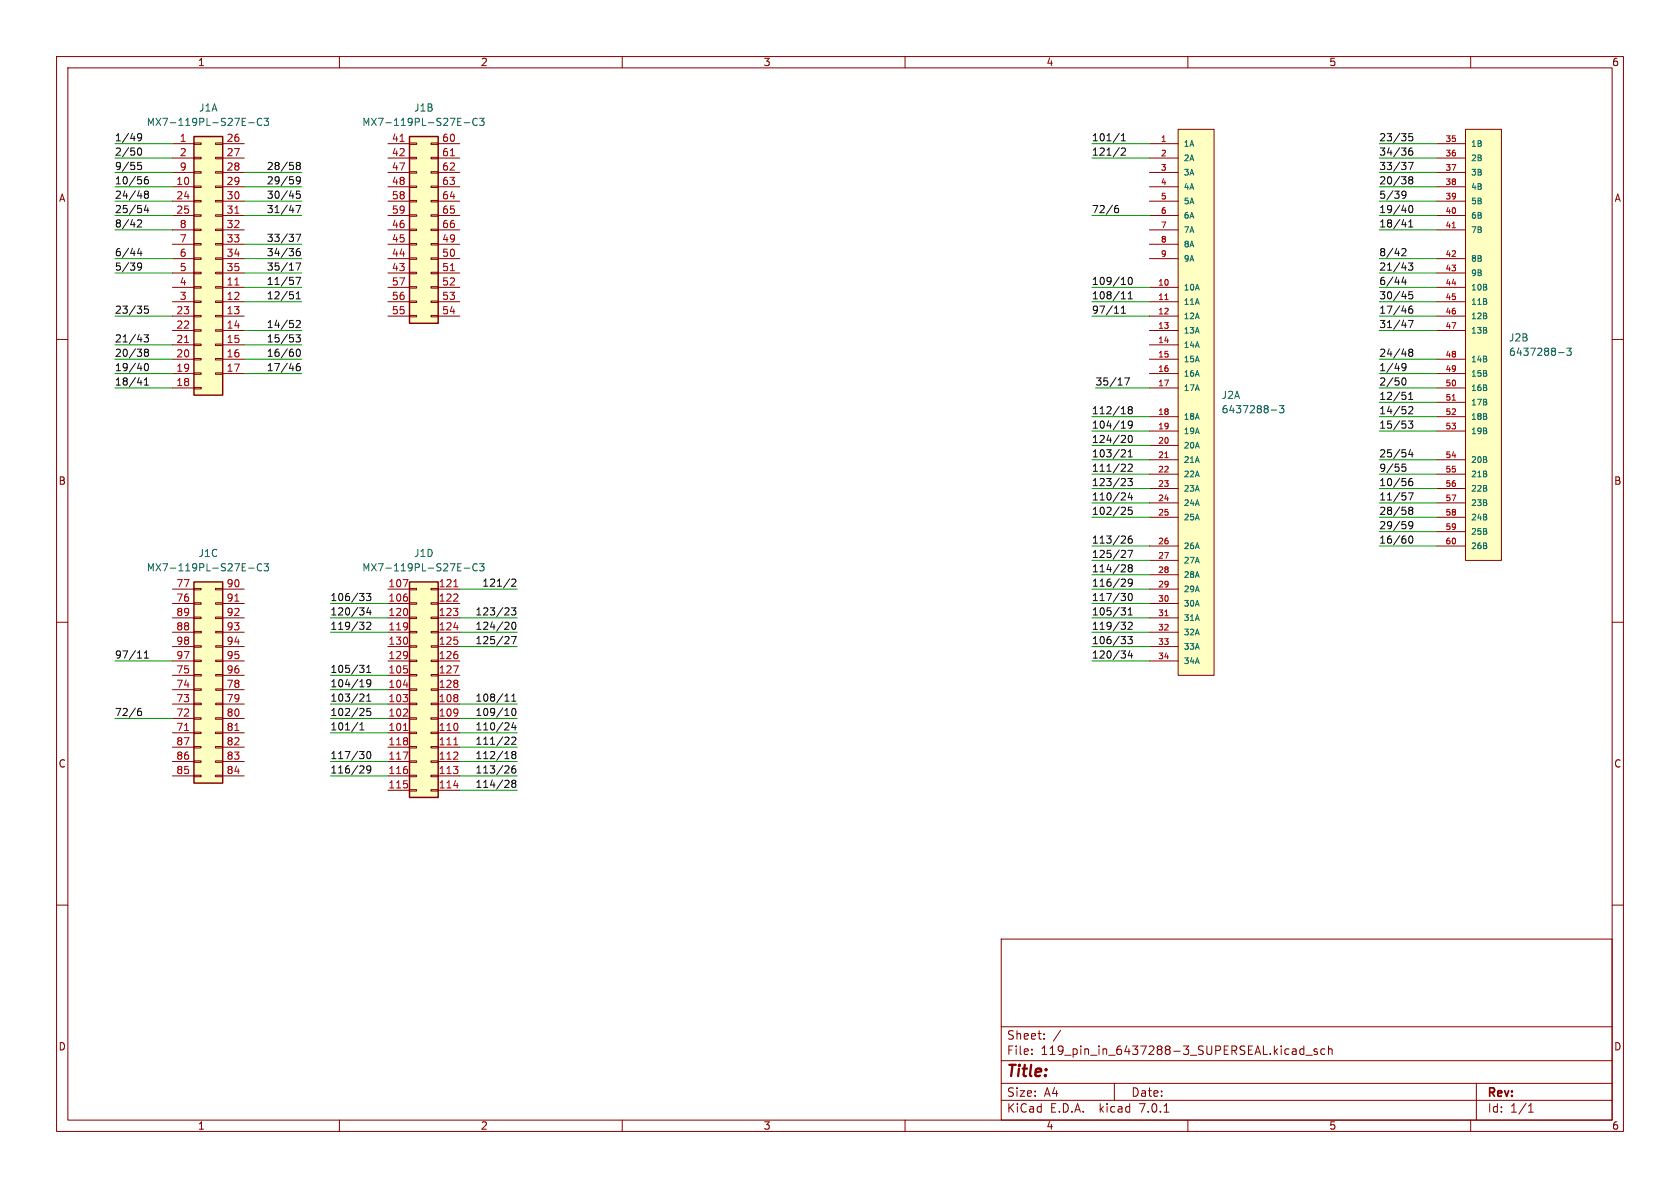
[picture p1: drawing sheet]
<svg xmlns="http://www.w3.org/2000/svg" width="297mm" height="210mm" viewBox="0 0 297 210" stroke-linecap="round" stroke-linejoin="round" font-family="sans-serif">
<g fill="none" stroke="#840000" stroke-width=".18">
<path d="M10 10h277v190h-277zM12 12h273v186h-273zM60 10v2M110 10v2M160 10v2M210 10v2M260 10v2M30.5 25.4h3.8M30.5 27.9h3.8M30.5 30.5h3.8M30.5 33h3.8M30.5 35.6h3.8"/>
<path d="M30.5 38.1h3.8M34.3 38h1.3v.2h-1.3zM34.3 35.4h1.3v.3h-1.3zM34.3 32.9h1.3v.2h-1.3zM34.3 30.4h1.3v.2h-1.3zM34.3 27.8h1.3v.3h-1.3zM34.3 25.3h1.3v.2h-1.3zM38.1 38h1.3v.2h-1.3zM38.1 35.4h1.3v.3h-1.3zM38.1 32.9h1.3v.2h-1.3zM38.1 30.4h1.3v.2h-1.3zM38.1 27.8h1.3v.3h-1.3z"/>
<path d="M38.1 25.3h1.3v.2h-1.3zM39.4 25.4h3.8M39.4 27.9h3.8M39.4 30.5h3.8M39.4 33h3.8M39.4 35.6h3.8M39.4 38.1h3.8M68.6 25.4h3.8M68.6 27.9h3.8M68.6 30.5h3.8M68.6 33h3.8M68.6 35.6h3.8"/>
<path d="M68.6 38.1h3.8M72.4 38h1.3v.2h-1.3zM72.4 35.4h1.3v.3h-1.3zM72.4 32.9h1.3v.2h-1.3zM72.4 30.4h1.3v.2h-1.3zM72.4 27.8h1.3v.3h-1.3zM72.4 25.3h1.3v.2h-1.3zM76.2 38h1.3v.2h-1.3zM76.2 35.4h1.3v.3h-1.3zM76.2 32.9h1.3v.2h-1.3zM76.2 30.4h1.3v.2h-1.3zM76.2 27.8h1.3v.3h-1.3z"/>
<path d="M76.2 25.3h1.3v.2h-1.3zM77.5 25.4h3.8M77.5 27.9h3.8M77.5 30.5h3.8M77.5 33h3.8M77.5 35.6h3.8M77.5 38.1h3.8M203.2 25.4h5.1M203.2 27.9h5.1M203.2 30.5h5.1M203.2 33h5.1M203.2 35.6h5.1"/>
<path d="M203.2 38.1h5.1M208.3 22.9h6.3v96.5h-6.3zM254 25.4h5.1M254 27.9h5.1M254 30.5h5.1M254 33h5.1M254 35.6h5.1M254 38.1h5.1M259.1 22.9h6.3v76.2h-6.3zM10 60h2M30.5 50.8h3.8M30.5 53.3h3.8"/>
<path d="M30.5 55.9h3.8M30.5 58.4h3.8M30.5 40.6h3.8M30.5 43.2h3.8M30.5 45.7h3.8M30.5 48.3h3.8M34.3 58.3h1.3v.2h-1.3zM34.3 55.8h1.3v.2h-1.3zM34.3 53.2h1.3v.3h-1.3zM34.3 50.7h1.3v.2h-1.3zM34.3 48.1h1.3v.3h-1.3zM34.3 45.6h1.3v.2h-1.3z"/>
<path d="M34.3 43.1h1.3v.2h-1.3zM34.3 40.5h1.3v.3h-1.3zM38.1 58.3h1.3v.2h-1.3zM38.1 55.8h1.3v.2h-1.3zM38.1 53.2h1.3v.3h-1.3zM38.1 50.7h1.3v.2h-1.3zM38.1 48.1h1.3v.3h-1.3zM38.1 45.6h1.3v.2h-1.3zM38.1 43.1h1.3v.2h-1.3zM38.1 40.5h1.3v.3h-1.3zM39.4 50.8h3.8M39.4 53.3h3.8"/>
<path d="M39.4 55.9h3.8M39.4 58.4h3.8M39.4 40.6h3.8M39.4 43.2h3.8M39.4 45.7h3.8M39.4 48.3h3.8M68.6 50.8h3.8M68.6 53.3h3.8M68.6 55.9h3.8M68.6 40.6h3.8M68.6 43.2h3.8M68.6 45.7h3.8"/>
<path d="M68.6 48.3h3.8M72.4 55.8h1.3v.2h-1.3zM72.4 53.2h1.3v.3h-1.3zM72.4 50.7h1.3v.2h-1.3zM72.4 48.1h1.3v.3h-1.3zM72.4 45.6h1.3v.2h-1.3zM72.4 43.1h1.3v.2h-1.3zM72.4 40.5h1.3v.3h-1.3zM76.2 55.8h1.3v.2h-1.3zM76.2 53.2h1.3v.3h-1.3zM76.2 50.7h1.3v.2h-1.3zM76.2 48.1h1.3v.3h-1.3z"/>
<path d="M76.2 45.6h1.3v.2h-1.3zM76.2 43.1h1.3v.2h-1.3zM76.2 40.5h1.3v.3h-1.3zM77.5 50.8h3.8M77.5 53.3h3.8M77.5 55.9h3.8M77.5 40.6h3.8M77.5 43.2h3.8M77.5 45.7h3.8M77.5 48.3h3.8M203.2 50.8h5.1M203.2 53.3h5.1"/>
<path d="M203.2 55.9h5.1M203.2 58.4h5.1M203.2 40.6h5.1M203.2 43.2h5.1M203.2 45.7h5.1M254 50.8h5.1M254 53.3h5.1M254 55.9h5.1M254 58.4h5.1M254 40.6h5.1M254 45.7h5.1M254 48.3h5.1"/>
<path d="M285 60h2M30.5 61h3.8M30.5 63.5h3.8M30.5 66h3.8M30.5 68.6h3.8M34.3 65.9h1.3v.3h-1.3zM34.3 63.4h1.3v.2h-1.3zM34.3 60.8h1.3v.3h-1.3zM34.3 68.5h1.3v.2h-1.3zM38.1 65.9h1.3v.3h-1.3zM38.1 63.4h1.3v.2h-1.3zM38.1 60.8h1.3v.3h-1.3z"/>
<path d="M39.4 61h3.8M39.4 63.5h3.8M39.4 66h3.8M203.2 61h5.1M203.2 63.5h5.1M203.2 66h5.1M203.2 68.6h5.1M203.2 73.7h5.1M203.2 76.2h5.1M203.2 78.7h5.1M254 63.5h5.1M254 66h5.1"/>
<path d="M254 68.6h5.1M254 73.7h5.1M254 76.2h5.1M254 71.1h5.1M203.2 81.3h5.1M203.2 83.8h5.1M203.2 86.4h5.1M203.2 88.9h5.1M203.2 91.4h5.1M203.2 96.5h5.1M203.2 99.1h5.1M254 81.3h5.1"/>
<path d="M254 83.8h5.1M254 86.4h5.1M254 88.9h5.1M254 91.4h5.1M254 96.5h5.1M254 94h5.1M10 110h2M30.5 104.1h3.8M30.5 106.7h3.8M30.5 109.2h3.8M30.5 111.8h3.8M30.5 114.3h3.8"/>
<path d="M30.5 116.8h3.8M30.5 119.4h3.8M34.3 109.1h1.3v.2h-1.3zM34.3 106.6h1.3v.2h-1.3zM34.3 104h1.3v.3h-1.3zM34.3 119.2h1.3v.3h-1.3zM34.3 116.7h1.3v.2h-1.3zM34.3 114.2h1.3v.2h-1.3zM34.3 111.6h1.3v.3h-1.3zM38.1 109.1h1.3v.2h-1.3zM38.1 106.6h1.3v.2h-1.3zM38.1 104h1.3v.3h-1.3z"/>
<path d="M38.1 119.2h1.3v.3h-1.3zM38.1 116.7h1.3v.2h-1.3zM38.1 114.2h1.3v.2h-1.3zM38.1 111.6h1.3v.3h-1.3zM39.4 104.1h3.8M39.4 106.7h3.8M39.4 109.2h3.8M39.4 111.8h3.8M39.4 114.3h3.8M39.4 116.8h3.8M39.4 119.4h3.8M68.6 104.1h3.8"/>
<path d="M68.6 106.7h3.8M68.6 109.2h3.8M68.6 111.8h3.8M68.6 114.3h3.8M68.6 116.8h3.8M68.6 119.4h3.8M72.4 109.1h1.3v.2h-1.3zM72.4 106.6h1.3v.2h-1.3zM72.4 104h1.3v.3h-1.3zM72.4 119.2h1.3v.3h-1.3zM72.4 116.7h1.3v.2h-1.3zM72.4 114.2h1.3v.2h-1.3z"/>
<path d="M72.4 111.6h1.3v.3h-1.3zM76.2 109.1h1.3v.2h-1.3zM76.2 106.6h1.3v.2h-1.3zM76.2 104h1.3v.3h-1.3zM76.2 119.2h1.3v.3h-1.3zM76.2 116.7h1.3v.2h-1.3zM76.2 114.2h1.3v.2h-1.3zM76.2 111.6h1.3v.3h-1.3zM77.5 104.1h3.8M77.5 106.7h3.8M77.5 109.2h3.8M77.5 111.8h3.8"/>
<path d="M77.5 114.3h3.8M77.5 116.8h3.8M77.5 119.4h3.8M203.2 101.6h5.1M203.2 104.1h5.1M203.2 106.7h5.1M203.2 109.2h5.1M203.2 111.8h5.1M203.2 114.3h5.1M203.2 116.8h5.1M285 110h2M30.5 129.5h3.8"/>
<path d="M30.5 127h3.8M30.5 124.5h3.8M30.5 121.9h3.8M30.5 132.1h3.8M30.5 134.6h3.8M30.5 137.2h3.8M34.3 137h1.2v.3h-1.2zM34.3 134.5h1.2v.3h-1.2zM34.3 132h1.2v.2h-1.2zM34.3 129.4h1.2v.3h-1.2zM34.3 126.9h1.2v.2h-1.2zM34.3 124.3h1.3v.3h-1.3z"/>
<path d="M34.3 121.8h1.3v.2h-1.3zM38.1 137h1.3v.3h-1.3zM38.1 134.5h1.3v.3h-1.3zM38.1 132h1.3v.2h-1.3zM38.1 129.4h1.3v.3h-1.3zM38.1 126.9h1.3v.2h-1.3zM38.1 124.3h1.3v.3h-1.3zM38.1 121.8h1.3v.2h-1.3zM39.4 129.5h3.8M39.4 127h3.8M39.4 124.5h3.8M39.4 121.9h3.8"/>
<path d="M39.4 132.1h3.8M39.4 134.6h3.8M39.4 137.2h3.8M68.6 129.5h3.8M68.6 127h3.8M68.6 124.5h3.8M68.6 121.9h3.8M68.6 132.1h3.8M68.6 134.6h3.8M68.6 137.2h3.8M68.6 139.7h3.8M72.4 139.6h1.2v.2h-1.2z"/>
<path d="M72.4 137h1.2v.3h-1.2zM72.4 134.5h1.2v.3h-1.2zM72.4 132h1.2v.2h-1.2zM72.4 129.4h1.2v.3h-1.2zM72.4 126.9h1.2v.2h-1.2zM72.4 124.3h1.3v.3h-1.3zM72.4 121.8h1.3v.2h-1.3zM76.2 139.6h1.3v.2h-1.3zM76.2 137h1.3v.3h-1.3zM76.2 134.5h1.3v.3h-1.3zM76.2 132h1.3v.2h-1.3zM76.2 129.4h1.3v.3h-1.3z"/>
<path d="M76.2 126.9h1.3v.2h-1.3zM76.2 124.3h1.3v.3h-1.3zM76.2 121.8h1.3v.2h-1.3zM77.5 129.5h3.8M77.5 127h3.8M77.5 124.5h3.8M77.5 121.9h3.8M77.5 132.1h3.8M77.5 134.6h3.8M77.5 137.2h3.8M77.5 139.7h3.8M10 160h2"/>
<path d="M285 160h2M177 166h108v32h-108zM60 198v2M110 198v2M160 198v2M177 194.5h108M177 191.5h108M177 187.5h108M177 181.5h108M182.4 186.3v.1M182.4 185.5v.1M184.6 183.6v.1"/>
<path d="M184.6 182.8v.1M197 191.5v3M205.8 196.6h.8M210 198v2M230.5 184.9v1.5M230.5 185.5l-.4-.1-.3 .3v.4l.1 .2h.6M230.9 186.5h1.1M232.9 185.5l-.4-.1-.2 .2 .1 .2 .5 .2v.3h-.6M234.2 185.5l-.4-.1-.3 .3v.4l.1 .2h.6M234.9 185.5l.2-.1 .3 .1 .1 .9M234.9 184.9v1.5M260 198v2"/>
<path d="M261 191.5v6.5M270.2 196.6h.9M270.2 195.5l.4-.4v1.5"/>
</g>
<g fill="#ffffc2" stroke="#ffffc2" stroke-width=".18">
<path d="M208.3 22.9h6.3v96.5h-6.3z"/>
<path d="M259.1 22.9h6.3v76.2h-6.3z"/>
<path d="M72.4 102.9h5.1v38.1h-5.1z"/>
<path d="M34.3 102.9h5.1v35.5h-5.1z"/>
<path d="M34.3 24.1h5.1v45.8h-5.1z"/>
<path d="M72.4 24.1h5.1v33.1h-5.1z"/>
</g>
<g fill="none" stroke="#a90000" stroke-width=".18">
<path d="M41.5 37.7h.7M70.7 25h.8M79.6 27.5h.7M41.5 50.4h.7M79.6 47.9h.7M205.9 53h.6M256.7 40.3h.6M32.6 60.6h.8M256.7 70.7h.6M205.9 80.9h.6M41.5 106.3h.7M80.2 103.7h.7"/>
<path d="M205.9 108.8h.6M32.6 129.1h.8M41.5 129.1h.7M71.3 129.1h.8M80.2 131.7h.7"/>
</g>
<g fill="none" stroke="#006464" stroke-width=".18">
<path d="M44 21.7h.9M46.3 21a.6 .6 0 0 0-.9 .5 .6 .6 0 0 0 .6 .7l.3-.1M46.7 20.9h.8l-.4 .5 .3 .1v.6l-.2 .1-.5-.1M82.1 21.7h.9M84.4 21a.6 .6 0 0 0-.9 .5 .6 .6 0 0 0 .6 .7l.3-.1M84.8 20.9h.8l-.4 .5 .3 .1v.6l-.2 .1-.5-.1M224.7 72.5h1M226.2 71.7h.8l-.4 .5 .3 .1v.6l-.2 .1-.5-.1M275.5 62.3h1M277 61.5h.8l-.4 .5 .3 .2v.5l-.2 .1-.5-.1M46.3 99.8a.6 .6 0 0 0-.9 .4 .6 .6 0 0 0 .6 .7l.3-.1M46.7 99.6h.8l-.4 .5 .3 .2v.5l-.2 .1-.5-.1"/>
<path d="M84.4 99.8a.6 .6 0 0 0-.9 .4 .6 .6 0 0 0 .6 .7l.3-.1M84.8 99.6h.8l-.4 .5 .3 .2v.5l-.2 .1-.5-.1M44 100.4h.9M82.1 100.4h.9"/>
</g>
<path d="M34.3 24.1h5.1v45.8h-5.1zM72.4 24.1h5.1v33.1h-5.1zM34.3 102.9h5.1v35.5h-5.1zM72.4 102.9h5.1v38.1h-5.1z" fill="none" stroke="#840000" stroke-width=".25"/>
<g fill="none" stroke="#0f0f0f" stroke-width=".18">
<path d="M24.3 39l.5-.1 .2 .3-.7 .9h.7M24.3 26.6l.1-.3 .2-.1a.68 .68 0 0 1 .5 .6 .68 .68 0 0 1-.5 .6l-.2-.1-.1-.3M25 28.7h-.6l-.1 .6 .2-.1h.4l.1 .2v.5l-.2 .1-.5-.1M25 24.2l-.2 .2h-.4l-.1-.2 .1-.5 .4-.1 .2 .1a.84 .84 0 0 1-.3 1.2h-.3M25.8 34.3l-.3-.2 .3-.3h.2l.2 .2-.2 .3M25.8 34.3l-.3 .3 .1 .3 .2 .2 .3-.1 .1-.2v-.2l-.2-.3M25.8 34.3h.2M25.8 36.3l-.3 .9h.8M26.1 36.7v.9M26.1 31.2l-.3 .1a.86 .86 0 0 0 0 1.2l.4-.1v-.4l-.2-.3h-.2l-.3 .3M52.3 36.3h.9l-.6 1.3M52.6 29.2l-.2-.2 .2-.3h.3l.2 .2-.2 .3"/>
<path d="M52.6 29.2l-.2 .3v.4l.2 .1 .4-.1 .1-.2v-.2l-.2-.3M52.6 29.2h.3M53 33.8h-.6v.6l.2-.1h.4l.1 .2-.1 .4-.1 .2-.5-.2M53.1 31.8l-.2 .2h-.4l-.1-.2 .1-.5 .4-.1 .1 .2a.84 .84 0 0 1-.3 1.1h-.2M197 37.1l.3-.3h.2l.3 .3v.3l-.3 .2-.3-.1-.2-.1M197.6 36.3l-.3 .1-.3 .5M197.9 23.6l-1.1 1.6M198.2 26.3l.5-.1 .3 .3-.8 .9h.8M198.2 24.9h.8M198.2 24l.4-.4v1.3M247.8 39.7h.8M248.6 34.3l-.3 .3-.3-.1-.2-.2 .2-.5h.3l.2 .1a.84 .84 0 0 1-.3 1.2h-.2"/>
<path d="M249 28.7h.8l-.5 1.3M249 39.2l.4-.3v1.2M249.2 36.4l.1-.1a.68 .68 0 0 1 .5 .7 .68 .68 0 0 1-.5 .6l-.1-.1-.2-.4zM249.3 31.8l-.3-.3 .3-.3h.2l.3 .3-.3 .3M249.3 31.8l-.3 .2 .1 .4 .2 .1h.3l.2-.2v-.3l-.3-.2M249.3 31.8h.2M249.6 26.2h-.3a.86 .86 0 0 0 0 1.2l.4-.1 .1-.4-.3-.3h-.2l-.3 .3M249.7 23.6h-.6l-.1 .6 .2-.1 .4 .1 .2 .2-.1 .4-.2 .1-.5-.1M24.6 43.9l-.3 .9h.8M24.9 44.4v.8M25 47l-.2 .3-.4-.1-.1-.2 .1-.5h.4l.2 .1a.84 .84 0 0 1-.3 1.2h-.3M25.5 59.2h.7l-.4 .5 .4 .1v.5l-.2 .2-.5-.2"/>
<path d="M26.2 54.1h-.6l-.1 .6 .2-.1h.4l.1 .2v.5l-.2 .1-.5-.1M51.2 51.6h.6M51.6 52l.3 .3v.3l-.3 .2M52.3 46.5h.9l-.6 1.3M52.3 59.2h.8l-.4 .5 .3 .1v.5l-.1 .2-.6-.2M52.3 49h.9l-.6 1.3M52.3 41.4h.9l-.6 1.3M52.4 56.8l.5-.2 .2 .4-.8 .9h.8M52.4 52.8h.7M52.4 51.9l.3-.3v1.2M53 43.9l-.4 .1a.86 .86 0 0 0 0 1.2l.4-.1 .1-.4-.2-.3h-.3l-.2 .3M197 55.4h.8"/>
<path d="M198.2 55.4h.8M198.2 52.8h.8M198.2 54.5l.4-.4v1.3M199.5 52.8h.7M199.5 51.9l.3-.3v1.2M199.6 49.1l.2-.1a.68 .68 0 0 1 .4 .7 .68 .68 0 0 1-.4 .6l-.2-.1-.1-.4zM247.8 44.1l.5-.2 .3 .4-.8 .9h.8M248.1 49l-.3 .9h.8M248.4 49.4v.9M249 46.5h.8l-.5 .5 .4 .1v.5l-.2 .2-.5-.2M249 56.6h.8l-.5 1.3M249 40.1h.8"/>
<path d="M249.6 54.1l-.3 .1a.86 .86 0 0 0 0 1.2l.4-.1 .1-.5-.3-.2h-.2l-.3 .2M249.7 51.6h-.6l-.1 .6 .2-.2 .4 .1 .2 .2-.1 .4-.2 .1-.5-.1M24.3 67.7h.8M25.5 68.1h.7M25.5 67.2l.4-.4v1.3M25.6 64.4l.2-.1a.68 .68 0 0 1 .5 .6 .68 .68 0 0 1-.5 .6l-.2-.1-.1-.3zM25.8 62.3l-.3-.3 .3-.3h.2l.2 .3-.2 .3M25.8 62.3h.2M25.8 62.3l-.3 .2 .1 .4 .2 .1 .3-.1 .1-.1v-.4l-.2-.1M52.5 61.8l.2-.1a.68 .68 0 0 1 .4 .7 .68 .68 0 0 1-.4 .6l-.2-.1-.1-.4zM53 64.3h-.4a.86 .86 0 0 0 0 1.2l.4-.1 .1-.4-.2-.3h-.3l-.2 .3M198.4 79.5l.4 .1 .2 .3-.8 .9h.8"/>
<path d="M198.8 66.8h.9l-.6 1.3M199.5 79.9l.3-.4v1.3M199.6 77.1l.2-.1a.68 .68 0 0 1 .4 .6 .68 .68 0 0 1-.4 .6l-.2-.1-.1-.3zM199.7 72.4l-.2-.2 .2-.3h.2l.3 .2-.3 .3M199.7 72.4l-.2 .3v.3l.2 .2 .4-.1 .1-.2-.1-.3-.2-.2M199.7 72.4h.2M200.2 75l-.3 .2h-.2l-.2-.2 .1-.5 .3-.1 .2 .1a.84 .84 0 0 1-.3 1.2h-.2M247.8 67.3l.2-.4 .1-.1a.68 .68 0 0 1 .5 .6 .68 .68 0 0 1-.5 .7l-.1-.1-.2-.4M248.5 70v.5M248.6 64.8l-.3 .3-.3-.1-.2-.2 .2-.5h.3l.2 .1a.84 .84 0 0 1-.3 1.1h-.2M249 74.4h.8l-.5 .5 .4 .1v.6l-.2 .1-.5-.1M249 72l.5-.1 .3 .3-.8 1h.8"/>
<path d="M249 70.6h.8M249 69.7l.4-.4v1.3M249.3 62.3l-.3-.3 .3-.3h.2l.3 .3-.3 .3M249.3 62.3l-.3 .2 .1 .4 .2 .1 .3-.1 .2-.1-.1-.4-.2-.1M249.3 62.3h.2M249.3 79.4l-.3 1h.8M249.6 79.9v.9M199.4 84.6h.8l-.4 .5 .3 .1v.5l-.2 .2-.5-.2M199.4 97.3h.8l-.5 1.3M199.5 82.2l.4-.2 .3 .4-.8 .9h.8M199.5 80.8h.7M199.8 87.1l-.3 .9h.7"/>
<path d="M200.1 94.7l-.4 .1a.86 .86 0 0 0 0 1.2l.4-.1 .1-.4-.3-.3h-.2l-.2 .3M200.1 87.5v.9M200.1 89.7h-.6v.6l.1-.2 .5 .1 .1 .2-.1 .4-.2 .1-.4-.1M248.5 82h-.6l-.1 .7 .2-.2 .4 .1 .2 .2-.1 .4-.2 .1-.5-.1M249 87.1h.8l-.5 1.3M249.2 94.9l.1-.2a.68 .68 0 0 1 .5 .7 .68 .68 0 0 1-.5 .6l-.1-.1-.2-.4zM249.3 90.2l-.3-.2 .3-.3h.2l.3 .2-.3 .3M249.3 90.2l-.3 .3 .1 .3 .2 .1h.3l.2-.2-.1-.4-.2-.1M249.3 90.2h.2M249.6 84.6h-.3a.86 .86 0 0 0 0 1.3l.4-.2 .1-.4-.3-.2h-.2l-.3 .2M249.8 92.7l-.3 .3h-.2l-.3-.3 .2-.4 .3-.1 .2 .1a.84 .84 0 0 1-.3 1.2h-.2M24.3 116.3h.7"/>
<path d="M25.5 116.3h.7M25.5 115.4l.4-.3v1.2M63.6 117.6h.7l-.4 .5 .4 .1v.4l-.2 .3h-.4M64.8 104.9h.8l-.5 .5 .4 .1v.6l-.2 .1-.5-.1M64.8 110.1l.5-.1 .3 .3-.8 1h.8M64.8 118l.4-.4v1.3M64.8 118.9h.8M65.1 107.4l-.3 .9h.8M65.4 107.9v.8M89.9 112.6l.1 .2-.1 .3-.7 .7h.8M89.9 107.5l.1 .2-.1 .3-.7 .7h.8M89.9 110l.1 .2-.1 .3-.7 .8h.8"/>
<path d="M90.1 102.3l-1.1 1.6M90.4 112.5h.9l-.6 1.3M90.4 107.4h.8l-.4 .5 .3 .2v.5l-.1 .1-.6-.1M90.5 102.5l.5-.1 .2 .3-.8 .9h.8M90.6 110.1l.2-.1a.68 .68 0 0 1 .4 .6 .68 .68 0 0 1-.4 .7l-.2-.2-.1-.3zM198.2 107.4h.8l-.5 .5 .4 .2 .1 .4-.3 .2h-.3M199.4 112.5h.8l-.4 .5 .3 .1v.6l-.2 .1-.5-.1M199.5 110.1l.4-.1 .3 .3-.8 1h.8M199.5 108.7h.7M199.5 107.8l.3-.4v1.3M199.6 105l.2-.1a.68 .68 0 0 1 .4 .6 .68 .68 0 0 1-.4 .7l-.2-.1-.1-.4zM199.7 100.4l-.2-.3 .2-.3h.2l.3 .3-.3 .3"/>
<path d="M199.7 100.4l-.2 .2v.4l.2 .1 .4-.1 .1-.1-.1-.4-.2-.1M199.7 100.4h.2M199.8 115l-.3 .9h.7M200.1 115.5v.8M200.2 102.9l-.3 .3h-.2l-.2-.3 .1-.5h.3l.2 .1a.84 .84 0 0 1-.3 1.1h-.2M24.3 126l.3-.3h.2l.2 .3v.3l-.2 .2-.4-.1-.1-.1M24.9 125.2l-.3 .1-.3 .5M63.3 127.7l-1.1 1.6M63.6 129h.7M63.6 128.1l.4-.3v1.2M63.8 122.7h.4l.1 .3-.7 1h.7M64.8 124h.8"/>
<path d="M64.8 123l.4-.3v1.3M65 132.9l.1-.1a.68 .68 0 0 1 .5 .7 .68 .68 0 0 1-.5 .6 .84 .84 0 0 1-.1-1.2zM65.5 125.2h-.6l-.1 .6 .2-.1 .4 .1 .2 .2-.1 .4-.2 .1-.5-.1M65.6 120.7l-.3 .2h-.2l-.3-.2 .2-.5 .3-.1 .2 .2a.84 .84 0 0 1-.3 1.1h-.2M65.6 135.9l-.3 .3h-.2l-.3-.3 .2-.5h.3l.2 .1a.84 .84 0 0 1-.3 1.2h-.2M89.3 126.5h.7M89.3 124h.7M89.3 134.1h.7M89.5 122.9l.1-.2v1.3M89.9 127.8l.1 .2-.1 .3-.7 .7h.8M89.9 130.4l.1 .1-.1 .3-.7 .8h.8M89.9 135.4l.1 .2-.1 .3-.7 .8h.8"/>
<path d="M89.9 138l.1 .2-.1 .3-.7 .7h.8M90.5 130.4l.5-.1 .2 .4-.8 .9h.8M90.5 124h.7M90.5 123l.3-.3v1.3M90.6 125.3l.2-.1a.68 .68 0 0 1 .4 .7 .68 .68 0 0 1-.4 .6l-.2-.1-.1-.4zM90.7 133.4l-.2-.3 .2-.3h.3l.2 .3-.2 .3M90.7 133.4l-.2 .2v.4l.2 .1h.4l.1-.2v-.3l-.2-.2M90.7 138.5l-.2-.3 .2-.3h.3l.2 .3-.2 .3M90.7 138.5l-.2 .2v.4l.2 .1 .4-.1 .1-.1v-.3l-.2-.2M90.7 133.4h.3M90.7 138.5h.3M90.8 127.7l-.3 .9h.8"/>
<path d="M91.1 135.4h-.4a.86 .86 0 0 0 0 1.3l.4-.2 .1-.4-.2-.2h-.3l-.2 .2M91.1 128.2v.8"/>
</g>
<g fill="none" stroke="#009600" stroke-width=".18">
<path d="M20.3 35.6h10.2M20.3 33h10.2M20.3 38.1h10.2M20.3 30.5h10.2M20.3 27.9h10.2M20.3 25.4h10.2M43.2 35.6h10.1M43.2 33h10.1M43.2 38.1h10.1M43.2 30.5h10.1M193 38.1h10.2M193 27.9h10.2"/>
<path d="M193 25.4h10.2M243.8 35.6h10.2M243.8 33h10.2M243.8 38.1h10.2M243.8 30.5h10.2M243.8 27.9h10.2M243.8 25.4h10.2M20.3 55.9h10.2M20.3 48.3h10.2M20.3 45.7h10.2M20.3 40.6h10.2M43.2 53.3h10.1"/>
<path d="M43.2 58.4h10.1M43.2 48.3h10.1M43.2 50.8h10.1M43.2 45.7h10.1M43.2 43.2h10.1M193 55.9h10.2M193 53.3h10.2M193 50.8h10.2M243.8 55.9h10.2M243.8 53.3h10.2M243.8 58.4h10.2M243.8 48.3h10.2"/>
<path d="M243.8 50.8h10.2M243.8 45.7h10.2M243.8 40.6h10.2M20.3 68.6h10.2M20.3 66h10.2M20.3 63.5h10.2M20.3 61h10.2M43.2 66h10.1M43.2 63.5h10.1M43.2 61h10.1M193 73.7h10.2M193 78.7h10.2"/>
<path d="M193 76.2h10.2M193.7 68.6h9.5M243.8 68.6h10.2M243.8 73.7h10.2M243.8 66h10.2M243.8 63.5h10.2M243.8 76.2h10.2M243.8 71.1h10.2M193 96.5h10.2M193 91.4h10.2M193 88.9h10.2M193 83.8h10.2"/>
<path d="M193 86.4h10.2M193 99.1h10.2M193 81.3h10.2M243.8 96.5h10.2M243.8 94h10.2M243.8 91.4h10.2M243.8 88.9h10.2M243.8 83.8h10.2M243.8 86.4h10.2M243.8 81.3h10.2M20.3 116.8h10.2M58.4 119.4h10.2"/>
<path d="M58.4 111.8h10.2M58.4 109.2h10.2M58.4 106.7h10.2M81.3 114.3h10.1M81.3 111.8h10.1M81.3 104.1h10.1M81.3 109.2h10.1M193 114.3h10.2M193 116.8h10.2M193 111.8h10.2M193 104.1h10.2M193 109.2h10.2"/>
<path d="M193 106.7h10.2M193 101.6h10.2M20.3 127h10.2M58.4 127h10.2M58.4 129.5h10.2M58.4 124.5h10.2M58.4 121.9h10.2M58.4 134.6h10.2M58.4 137.2h10.2M81.3 127h10.1M81.3 129.5h10.1M81.3 124.5h10.1"/>
<path d="M81.3 134.6h10.1M81.3 132.1h10.1M81.3 139.7h10.1M81.3 137.2h10.1"/>
</g>
<text font-size="2.8" fill="#840000" x="178" y="190.8">Title:</text>
<g font-size="2.1" fill="#840000">
<text x="178" y="183.9">Sheet:</text>
<text x="186.2" y="183.9">/</text>
<text x="178" y="186.6">File:</text>
<text x="184" y="186.6">119_pin_in_6437288-3_SUPERSEAL.kicad_sch</text>
<text x="178" y="196.8">KiCad</text>
<text x="178" y="194">Size:</text>
<text x="184.6" y="194">A4</text>
<text x="185.7" y="196.8">E.D.A.</text>
<text x="194.4" y="196.8">kicad</text>
<text x="200" y="194">Date:</text>
<text x="201.5" y="196.8">7.0.1</text>
<text x="263" y="194.2">Rev:</text>
<text x="263" y="196.8">Id:</text>
<text x="267" y="196.8">1/1</text>
</g>
<g font-size="1.8" fill="#840000">
<text x="35" y="11.8">1</text>
<text x="85" y="11.8">2</text>
<text x="135" y="11.8">3</text>
<text x="185" y="11.8">4</text>
<text x="235" y="11.8">5</text>
<text x="285" y="11.8">6</text>
<text x="10.4" y="35.8">A</text>
<text x="285.4" y="35.8">A</text>
<text x="10.3" y="85.8">B</text>
<text x="285.3" y="85.8">B</text>
<text x="10.3" y="135.8">C</text>
<text x="285.3" y="135.8">C</text>
<text x="10.3" y="185.8">D</text>
<text x="285.3" y="185.8">D</text>
<text x="35" y="199.8">1</text>
<text x="85" y="199.8">2</text>
<text x="135" y="199.8">3</text>
<text x="185" y="199.8">4</text>
<text x="235" y="199.8">5</text>
<text x="285" y="199.8">6</text>
</g>
<g font-size="1.8" fill="#006464">
<text x="25.9" y="22.4">MX7-119PL-S27E-C3</text>
<text x="35.1" y="19.9">J1A</text>
<text x="64" y="22.4">MX7-119PL-S27E-C3</text>
<text x="73.1" y="19.9">J1B</text>
<text x="266.7" y="60.5">J2B</text>
<text x="266.7" y="63.1">6437288-3</text>
<text x="215.9" y="70.7">J2A</text>
<text x="215.9" y="73.2">6437288-3</text>
<text x="25.9" y="101.2">MX7-119PL-S27E-C3</text>
<text x="35" y="98.6">J1C</text>
<text x="64" y="101.2">MX7-119PL-S27E-C3</text>
<text x="73.1" y="98.6">J1D</text>
</g>
<g font-size="1.8" fill="#0f0f0f">
<text x="20.3" y="27.6">2/50</text>
<text x="20.3" y="25.1">1/49</text>
<text x="193" y="27.6">121/2</text>
<text x="193" y="25.1">101/1</text>
<text x="243.8" y="27.6">34/36</text>
<text x="243.8" y="25.1">23/35</text>
<text x="20.3" y="35.2">24/48</text>
<text x="20.3" y="32.7">10/56</text>
<text x="20.3" y="30.1">9/55</text>
<text x="47" y="32.7">29/59</text>
<text x="47" y="35.2">30/45</text>
<text x="47" y="30.1">28/58</text>
<text x="243.8" y="30.1">33/37</text>
<text x="243.8" y="32.7">20/38</text>
<text x="243.8" y="35.2">5/39</text>
<text x="20.3" y="37.8">25/54</text>
<text x="20.3" y="40.3">8/42</text>
<text x="47" y="37.8">31/47</text>
<text x="193" y="37.8">72/6</text>
<text x="243.8" y="37.8">19/40</text>
<text x="243.8" y="40.3">18/41</text>
<text x="20.3" y="47.9">5/39</text>
<text x="20.3" y="45.4">6/44</text>
<text x="47" y="42.8">33/37</text>
<text x="47" y="47.9">35/17</text>
<text x="47" y="45.4">34/36</text>
<text x="243.8" y="45.4">8/42</text>
<text x="243.8" y="47.9">21/43</text>
<text x="47" y="50.5">11/57</text>
<text x="47" y="53">12/51</text>
<text x="193" y="50.5">109/10</text>
<text x="193" y="53">108/11</text>
<text x="243.8" y="53">30/45</text>
<text x="243.8" y="50.5">6/44</text>
<text x="20.3" y="55.5">23/35</text>
<text x="47" y="58.1">14/52</text>
<text x="193" y="55.5">97/11</text>
<text x="243.8" y="55.5">17/46</text>
<text x="243.8" y="58.1">31/47</text>
<text x="20.3" y="60.6">21/43</text>
<text x="20.3" y="65.7">19/40</text>
<text x="20.3" y="63.2">20/38</text>
<text x="47" y="65.7">17/46</text>
<text x="47" y="63.2">16/60</text>
<text x="47" y="60.6">15/53</text>
<text x="243.8" y="65.7">1/49</text>
<text x="243.8" y="63.2">24/48</text>
<text x="20.3" y="68.2">18/41</text>
<text x="193.7" y="68.2">35/17</text>
<text x="243.8" y="70.8">12/51</text>
<text x="243.8" y="68.2">2/50</text>
<text x="193" y="75.9">104/19</text>
<text x="193" y="73.3">112/18</text>
<text x="243.8" y="73.3">14/52</text>
<text x="243.8" y="75.9">15/53</text>
<text x="193" y="83.5">111/22</text>
<text x="193" y="80.9">103/21</text>
<text x="193" y="78.4">124/20</text>
<text x="243.8" y="83.5">9/55</text>
<text x="243.8" y="80.9">25/54</text>
<text x="193" y="88.6">110/24</text>
<text x="193" y="86">123/23</text>
<text x="243.8" y="88.6">11/57</text>
<text x="243.8" y="86">10/56</text>
<text x="193" y="91.1">102/25</text>
<text x="243.8" y="91.1">28/58</text>
<text x="243.8" y="93.6">29/59</text>
<text x="193" y="101.3">114/28</text>
<text x="193" y="98.7">125/27</text>
<text x="193" y="96.2">113/26</text>
<text x="243.8" y="96.2">16/60</text>
<text x="58.4" y="106.3">106/33</text>
<text x="85.1" y="103.8">121/2</text>
<text x="193" y="106.3">117/30</text>
<text x="193" y="103.8">116/29</text>
<text x="58.4" y="108.9">120/34</text>
<text x="58.4" y="111.4">119/32</text>
<text x="83.9" y="108.9">123/23</text>
<text x="83.9" y="114">125/27</text>
<text x="83.9" y="111.4">124/20</text>
<text x="193" y="114">106/33</text>
<text x="193" y="108.9">105/31</text>
<text x="193" y="111.4">119/32</text>
<text x="20.3" y="116.5">97/11</text>
<text x="58.4" y="119">105/31</text>
<text x="193" y="116.5">120/34</text>
<text x="58.4" y="124.1">103/21</text>
<text x="58.4" y="121.6">104/19</text>
<text x="83.9" y="124.1">108/11</text>
<text x="20.3" y="126.7">72/6</text>
<text x="58.4" y="129.2">101/1</text>
<text x="58.4" y="126.7">102/25</text>
<text x="83.9" y="126.7">109/10</text>
<text x="83.9" y="129.2">110/24</text>
<text x="83.9" y="131.7">111/22</text>
<text x="58.4" y="136.8">116/29</text>
<text x="58.4" y="134.3">117/30</text>
<text x="83.9" y="134.3">112/18</text>
<text x="83.9" y="136.8">113/26</text>
<text x="83.9" y="139.4">114/28</text>
</g>
<g font-size="1.8" fill="#a90000">
<text x="31.7" y="25.1">1</text>
<text x="31.7" y="27.7">2</text>
<text x="40" y="25.1">26</text>
<text x="40" y="27.7">27</text>
<text x="69.2" y="25.1">41</text>
<text x="69.2" y="27.7">42</text>
<text x="78.1" y="25.1">60</text>
<text x="78.1" y="27.7">61</text>
<text x="31.1" y="32.8">10</text>
<text x="31.1" y="35.3">24</text>
<text x="31.7" y="30.2">9</text>
<text x="40" y="30.2">28</text>
<text x="40" y="32.8">29</text>
<text x="40" y="35.3">30</text>
<text x="69.2" y="30.2">47</text>
<text x="69.2" y="32.8">48</text>
<text x="69.2" y="35.3">58</text>
<text x="78.1" y="30.2">62</text>
<text x="78.1" y="32.8">63</text>
<text x="78.1" y="35.3">64</text>
<text x="31.1" y="37.8">25</text>
<text x="31.7" y="40.4">8</text>
<text x="40" y="37.8">31</text>
<text x="40" y="40.4">32</text>
<text x="69.2" y="40.4">46</text>
<text x="69.2" y="37.8">59</text>
<text x="78.1" y="37.8">65</text>
<text x="78.1" y="40.4">66</text>
<text x="31.7" y="45.5">6</text>
<text x="31.7" y="42.9">7</text>
<text x="40" y="42.9">33</text>
<text x="40" y="45.5">34</text>
<text x="69.2" y="45.5">44</text>
<text x="69.2" y="42.9">45</text>
<text x="78.1" y="42.9">49</text>
<text x="78.1" y="45.5">50</text>
<text x="31.7" y="53.1">3</text>
<text x="31.7" y="50.5">4</text>
<text x="31.7" y="48">5</text>
<text x="40" y="50.5">11</text>
<text x="40" y="53.1">12</text>
<text x="40" y="48">35</text>
<text x="69.2" y="48">43</text>
<text x="69.2" y="53.1">56</text>
<text x="69.2" y="50.5">57</text>
<text x="78.1" y="48">51</text>
<text x="78.1" y="50.5">52</text>
<text x="78.1" y="53.1">53</text>
<text x="31.1" y="58.2">22</text>
<text x="31.1" y="55.6">23</text>
<text x="40" y="55.6">13</text>
<text x="40" y="58.2">14</text>
<text x="69.2" y="55.6">55</text>
<text x="78.1" y="55.6">54</text>
<text x="31.1" y="65.8">19</text>
<text x="31.1" y="63.2">20</text>
<text x="31.1" y="60.7">21</text>
<text x="40" y="60.7">15</text>
<text x="40" y="63.2">16</text>
<text x="40" y="65.8">17</text>
<text x="31.1" y="68.3">18</text>
<text x="31.1" y="106.4">76</text>
<text x="31.1" y="103.9">77</text>
<text x="40" y="103.9">90</text>
<text x="40" y="106.4">91</text>
<text x="68.6" y="106.4">106</text>
<text x="68.6" y="103.9">107</text>
<text x="77.5" y="103.9">121</text>
<text x="77.5" y="106.4">122</text>
<text x="31.1" y="111.5">88</text>
<text x="31.1" y="109">89</text>
<text x="40" y="109">92</text>
<text x="40" y="111.5">93</text>
<text x="68.6" y="111.5">119</text>
<text x="68.6" y="109">120</text>
<text x="77.5" y="109">123</text>
<text x="77.5" y="111.5">124</text>
<text x="31.1" y="119.1">75</text>
<text x="31.1" y="116.6">97</text>
<text x="31.1" y="114">98</text>
<text x="40" y="114">94</text>
<text x="40" y="116.6">95</text>
<text x="40" y="119.1">96</text>
<text x="68.6" y="119.1">105</text>
<text x="68.6" y="116.6">129</text>
<text x="68.6" y="114">130</text>
<text x="77.5" y="114">125</text>
<text x="77.5" y="116.6">126</text>
<text x="77.5" y="119.1">127</text>
<text x="31.1" y="124.2">73</text>
<text x="31.1" y="121.7">74</text>
<text x="40" y="121.7">78</text>
<text x="40" y="124.2">79</text>
<text x="68.6" y="124.2">103</text>
<text x="68.6" y="121.7">104</text>
<text x="77.5" y="124.2">108</text>
<text x="77.5" y="121.7">128</text>
<text x="31.1" y="129.3">71</text>
<text x="31.1" y="126.7">72</text>
<text x="31.1" y="131.8">87</text>
<text x="40" y="126.7">80</text>
<text x="40" y="129.3">81</text>
<text x="40" y="131.8">82</text>
<text x="68.6" y="129.3">101</text>
<text x="68.6" y="126.7">102</text>
<text x="68.6" y="131.8">118</text>
<text x="77.5" y="126.7">109</text>
<text x="77.5" y="129.3">110</text>
<text x="77.5" y="131.8">111</text>
<text x="31.1" y="136.9">85</text>
<text x="31.1" y="134.4">86</text>
<text x="40" y="134.4">83</text>
<text x="40" y="136.9">84</text>
<text x="68.6" y="136.9">116</text>
<text x="68.6" y="134.4">117</text>
<text x="77.5" y="134.4">112</text>
<text x="77.5" y="136.9">113</text>
<text x="68.6" y="139.4">115</text>
<text x="77.5" y="139.4">114</text>
</g>
<g font-size="1.4" fill="#a90000">
<text x="205.2" y="25.1">1</text>
<text x="205.2" y="27.7">2</text>
<text x="255.5" y="25.1">35</text>
<text x="255.5" y="27.7">36</text>
<text x="205.2" y="30.2">3</text>
<text x="205.2" y="32.8">4</text>
<text x="205.2" y="35.3">5</text>
<text x="255.5" y="30.2">37</text>
<text x="255.5" y="32.8">38</text>
<text x="255.5" y="35.3">39</text>
<text x="205.2" y="37.8">6</text>
<text x="205.2" y="40.4">7</text>
<text x="255.5" y="37.8">40</text>
<text x="255.5" y="40.4">41</text>
<text x="205.2" y="42.9">8</text>
<text x="205.2" y="45.5">9</text>
<text x="255.5" y="45.5">42</text>
<text x="204.7" y="50.5">10</text>
<text x="204.7" y="53.1">11</text>
<text x="255.5" y="48">43</text>
<text x="255.5" y="50.5">44</text>
<text x="255.5" y="53.1">45</text>
<text x="204.7" y="55.6">12</text>
<text x="204.7" y="58.2">13</text>
<text x="255.5" y="55.6">46</text>
<text x="255.5" y="58.2">47</text>
<text x="204.7" y="60.7">14</text>
<text x="204.7" y="63.2">15</text>
<text x="204.7" y="65.8">16</text>
<text x="255.5" y="63.2">48</text>
<text x="255.5" y="65.8">49</text>
<text x="204.7" y="68.3">17</text>
<text x="255.5" y="68.3">50</text>
<text x="255.5" y="70.9">51</text>
<text x="204.7" y="73.4">18</text>
<text x="204.7" y="75.9">19</text>
<text x="255.5" y="73.4">52</text>
<text x="255.5" y="75.9">53</text>
<text x="204.7" y="78.5">20</text>
<text x="204.7" y="81">21</text>
<text x="204.7" y="83.6">22</text>
<text x="255.5" y="81">54</text>
<text x="255.5" y="83.6">55</text>
<text x="204.7" y="86.1">23</text>
<text x="204.7" y="88.6">24</text>
<text x="255.5" y="86.1">56</text>
<text x="255.5" y="88.6">57</text>
<text x="204.7" y="91.2">25</text>
<text x="255.5" y="91.2">58</text>
<text x="255.5" y="93.7">59</text>
<text x="204.7" y="96.3">26</text>
<text x="204.7" y="98.8">27</text>
<text x="204.7" y="101.3">28</text>
<text x="255.5" y="96.3">60</text>
<text x="204.7" y="103.9">29</text>
<text x="204.7" y="106.4">30</text>
<text x="204.7" y="109">31</text>
<text x="204.7" y="111.5">32</text>
<text x="204.7" y="114">33</text>
<text x="204.7" y="116.6">34</text>
</g>
<g font-size="1.4" fill="#006464">
<text x="209.3" y="26.1">1A</text>
<text x="209.3" y="28.6">2A</text>
<text x="260.1" y="26.1">1B</text>
<text x="260.1" y="28.6">2B</text>
<text x="209.3" y="31.2">3A</text>
<text x="209.3" y="33.7">4A</text>
<text x="260.1" y="31.2">3B</text>
<text x="260.1" y="33.7">4B</text>
<text x="209.3" y="36.3">5A</text>
<text x="209.3" y="38.8">6A</text>
<text x="209.3" y="41.3">7A</text>
<text x="260.1" y="36.3">5B</text>
<text x="260.1" y="38.8">6B</text>
<text x="260.1" y="41.3">7B</text>
<text x="209.3" y="43.9">8A</text>
<text x="209.3" y="46.4">9A</text>
<text x="260.1" y="46.4">8B</text>
<text x="209.3" y="51.5">10A</text>
<text x="260.1" y="49">9B</text>
<text x="260.1" y="51.5">10B</text>
<text x="209.3" y="54">11A</text>
<text x="209.3" y="56.6">12A</text>
<text x="209.3" y="59.1">13A</text>
<text x="260.1" y="54">11B</text>
<text x="260.1" y="56.6">12B</text>
<text x="260.1" y="59.1">13B</text>
<text x="209.3" y="61.7">14A</text>
<text x="209.3" y="64.2">15A</text>
<text x="260.1" y="64.2">14B</text>
<text x="209.3" y="66.7">16A</text>
<text x="209.3" y="69.3">17A</text>
<text x="260.1" y="66.7">15B</text>
<text x="260.1" y="69.3">16B</text>
<text x="260.1" y="71.8">17B</text>
<text x="209.3" y="74.4">18A</text>
<text x="209.3" y="76.9">19A</text>
<text x="260.1" y="74.4">18B</text>
<text x="260.1" y="76.9">19B</text>
<text x="209.3" y="79.4">20A</text>
<text x="209.3" y="82">21A</text>
<text x="260.1" y="82">20B</text>
<text x="209.3" y="84.5">22A</text>
<text x="209.3" y="87.1">23A</text>
<text x="209.3" y="89.6">24A</text>
<text x="260.1" y="84.5">21B</text>
<text x="260.1" y="87.1">22B</text>
<text x="260.1" y="89.6">23B</text>
<text x="209.3" y="92.1">25A</text>
<text x="260.1" y="92.1">24B</text>
<text x="260.1" y="94.7">25B</text>
<text x="209.3" y="97.2">26A</text>
<text x="209.3" y="99.8">27A</text>
<text x="260.1" y="97.2">26B</text>
<text x="209.3" y="102.3">28A</text>
<text x="209.3" y="104.8">29A</text>
<text x="209.3" y="107.4">30A</text>
<text x="209.3" y="109.9">31A</text>
<text x="209.3" y="112.5">32A</text>
<text x="209.3" y="115">33A</text>
<text x="209.3" y="117.5">34A</text>
</g>
</svg>
